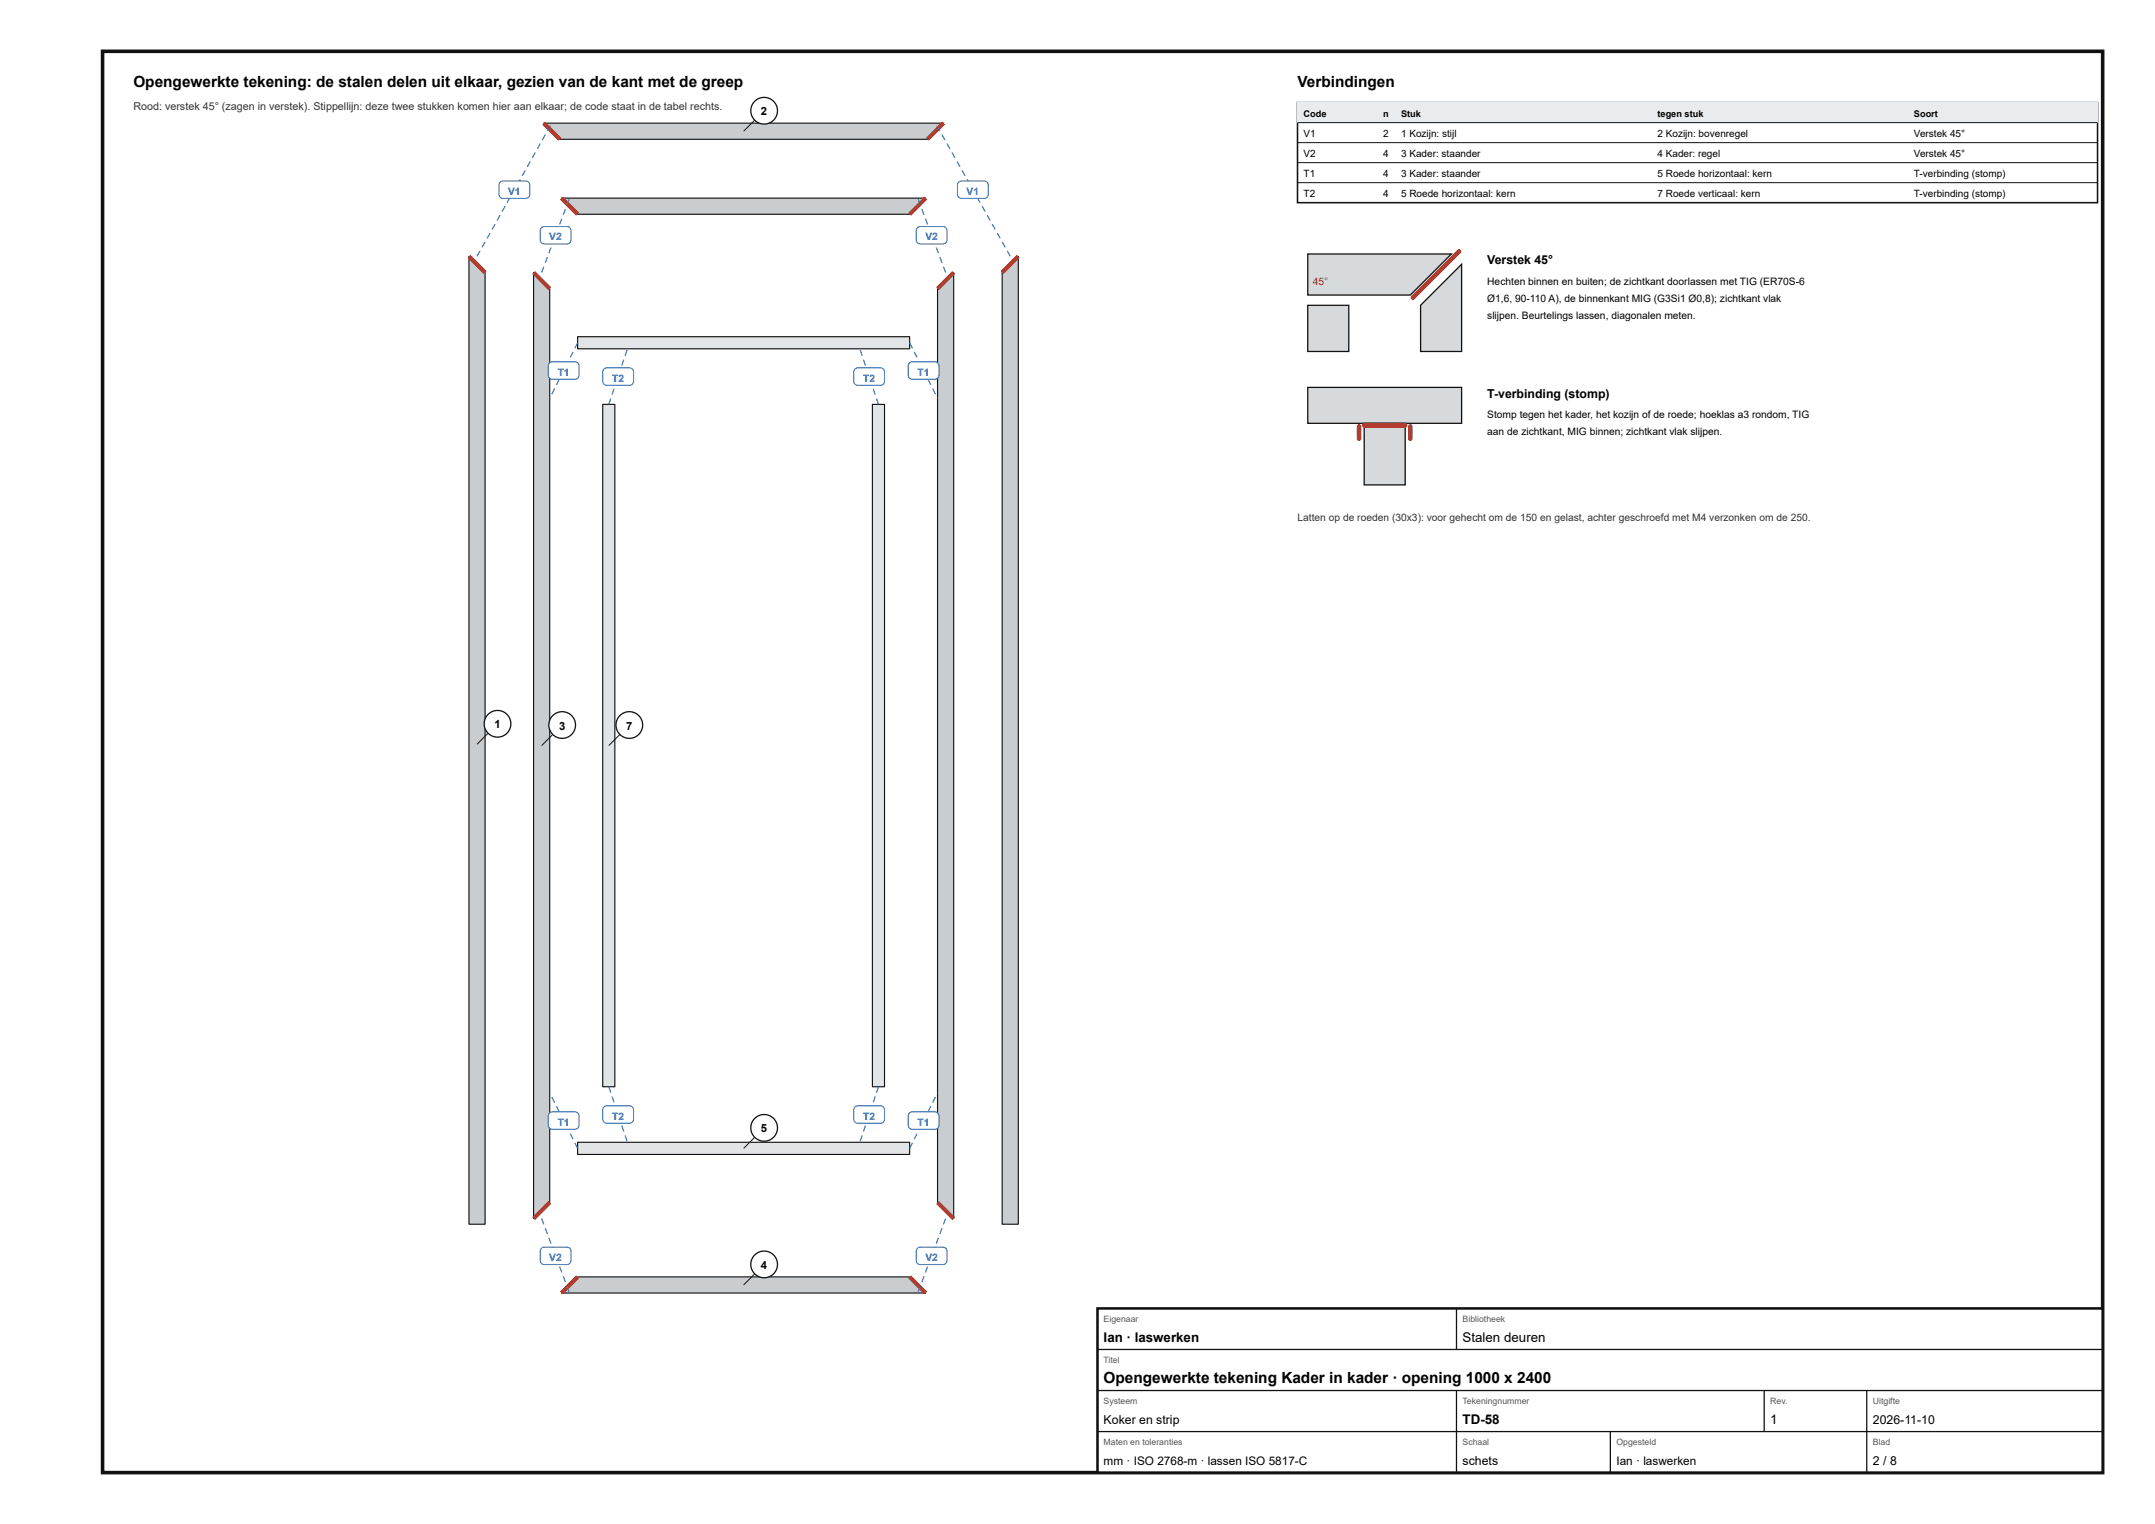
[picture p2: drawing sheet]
<svg xmlns="http://www.w3.org/2000/svg" width="420mm" height="297mm" viewBox="0 0 420 297" stroke-linecap="round" stroke-linejoin="round" font-family="sans-serif">
<path d="M20 10h390v277h-390z" fill="none" stroke="#111" stroke-width=".7" stroke-linecap="butt"/>
<path d="M91.4 50l3.2 3.1v185.5h-3.2z" fill="#c9cdd0"/>
<path d="M91.4 50l3.2 3.1v185.5h-3.2z" fill="none" stroke="#111" stroke-width=".22"/>
<path d="M91.4 50l3.2 3.1" fill="none" stroke="#c0392b" stroke-width=".8" stroke-linecap="butt"/>
<path d="M198.6 50v188.6h-3.2v-185.5z" fill="#c9cdd0"/>
<path d="M198.6 50v188.6h-3.2v-185.5z" fill="none" stroke="#111" stroke-width=".22"/>
<path d="M198.6 50l-3.2 3.1" fill="none" stroke="#c0392b" stroke-width=".8" stroke-linecap="butt"/>
<path d="M106 24h78l-3.2 3.2h-71.6z" fill="#c9cdd0"/>
<path d="M106 24h78l-3.2 3.2h-71.6z" fill="none" stroke="#111" stroke-width=".22"/>
<path d="M106 24l3.2 3.2M184 24l-3.2 3.2" fill="none" stroke="#c0392b" stroke-width=".8" stroke-linecap="butt"/>
<path d="M104 53.1l3.2 3.2v178l-3.2 3.2z" fill="#c9cdd0"/>
<path d="M104 53.1l3.2 3.2v178l-3.2 3.2z" fill="none" stroke="#111" stroke-width=".22"/>
<path d="M104 53.1l3.2 3.2M107.2 234.3l-3.2 3.2" fill="none" stroke="#c0392b" stroke-width=".8" stroke-linecap="butt"/>
<path d="M186 53.1v184.4l-3.2-3.2v-178z" fill="#c9cdd0"/>
<path d="M186 53.1v184.4l-3.2-3.2v-178z" fill="none" stroke="#111" stroke-width=".22"/>
<path d="M186 53.1l-3.2 3.2M182.8 234.3l3.2 3.2" fill="none" stroke="#c0392b" stroke-width=".8" stroke-linecap="butt"/>
<path d="M112.6 248.8h64.8l3.1 3.2h-71z" fill="#c9cdd0"/>
<path d="M112.6 248.8h64.8l3.1 3.2h-71z" fill="none" stroke="#111" stroke-width=".22"/>
<path d="M112.6 248.8l-3.1 3.2M177.4 248.8l3.1 3.2" fill="none" stroke="#c0392b" stroke-width=".8" stroke-linecap="butt"/>
<path d="M109.5 38.6h71l-3.1 3.2h-64.8z" fill="#c9cdd0"/>
<path d="M109.5 38.6h71l-3.1 3.2h-64.8z" fill="none" stroke="#111" stroke-width=".22"/>
<path d="M109.5 38.6l3.1 3.2M180.5 38.6l-3.1 3.2" fill="none" stroke="#c0392b" stroke-width=".8" stroke-linecap="butt"/>
<path d="M112.6 222.6h64.8v2.4h-64.8z" fill="#e2e5e7"/>
<path d="M112.6 222.6h64.8v2.4h-64.8z" fill="none" stroke="#111" stroke-width=".22"/>
<path d="M112.6 65.6h64.8v2.4h-64.8z" fill="#e2e5e7"/>
<path d="M112.6 65.6h64.8v2.4h-64.8z" fill="none" stroke="#111" stroke-width=".22"/>
<path d="M117.5 78.8h2.4v133h-2.4z" fill="#e2e5e7"/>
<path d="M117.5 78.8h2.4v133h-2.4z" fill="none" stroke="#111" stroke-width=".22"/>
<path d="M170.1 78.8h2.4v133h-2.4z" fill="#e2e5e7"/>
<path d="M170.1 78.8h2.4v133h-2.4z" fill="none" stroke="#111" stroke-width=".22"/>
<path d="M93.5 48.9l.2 .1-.6 1-.2-.1zM94.5 47.1l.2 .1-.6 1.1-.2-.1zM95.5 45.4l.2 .1-.6 1-.2-.1zM96.4 43.6l.2 .1-.6 1.1-.1-.1zM97.4 41.9l.2 .1-.6 1-.2-.1zM98.4 40.1l.2 .1-.6 1.1-.2-.1zM99.4 38.4l.2 .1-.6 1-.2-.1zM100.4 36.6l.2 .2-.6 1-.2-.1zM101.3 34.9l.2 .1-.6 1.1-.1-.2zM102.3 33.2l.2 .1-.6 1-.2-.1zM103.3 31.4l.2 .1-.6 1.1-.2-.1zM104.3 29.7l.2 .1-.6 1-.2-.1zM105.3 27.9l.1 .1-.5 1.1-.2-.1zM106.2 26.2l.2 .1-.6 1-.2-.1zM107.2 24.4l.2 .1-.6 1.1-.2-.1z" fill="#1f5fa8"/>
<path d="M97.5 35.5l.6-.2h4.4a.8 .8 0 0 1 .8 .8v1.8a.8 .8 0 0 1-.8 .8h-4.4a.8 .8 0 0 1-.8-.8v-2z" fill="#fff"/>
<path d="M97.5 35.5l.6-.2h4.4a.8 .8 0 0 1 .8 .8v1.8a.8 .8 0 0 1-.8 .8h-4.4a.8 .8 0 0 1-.8-.8v-2z" fill="none" stroke="#1f5fa8" stroke-width=".2"/>
<path d="M196.3 49l.2-.1 .6 1-.2 .1zM195.3 47.2l.2-.1 .6 1.1-.2 .1zM194.3 45.5l.2-.1 .6 1-.2 .1zM193.4 43.7l.2-.1 .5 1.1-.1 .1zM192.4 42l.2-.1 .6 1-.2 .1zM191.4 40.2l.2-.1 .6 1.1-.2 .1zM190.4 38.5l.2-.1 .6 1-.2 .1zM189.4 36.8l.2-.2 .6 1.1-.2 .1zM188.5 35l.2-.1 .5 1-.1 .2zM187.5 33.3l.2-.1 .6 1-.2 .1zM186.5 31.5l.2-.1 .6 1.1-.2 .1zM185.5 29.8l.2-.1 .6 1-.2 .1zM184.5 28l.2-.1 .6 1.1-.2 .1zM183.6 26.3l.2-.1 .5 1-.1 .1zM182.6 24.5l.2-.1 .6 1.1-.2 .1z" fill="#1f5fa8"/>
<path d="M186.9 35.5l.6-.2h4.4a.8 .8 0 0 1 .8 .8v1.8a.8 .8 0 0 1-.8 .8h-4.4a.8 .8 0 0 1-.8-.8v-2z" fill="#fff"/>
<path d="M186.9 35.5l.6-.2h4.4a.8 .8 0 0 1 .8 .8v1.8a.8 .8 0 0 1-.8 .8h-4.4a.8 .8 0 0 1-.8-.8v-2z" fill="none" stroke="#1f5fa8" stroke-width=".2"/>
<path d="M105.5 237.5h.2l.4 1.1-.2 .1zM106.2 239.4l.2-.1 .4 1.2h-.2zM106.9 241.3l.2-.1 .4 1.1-.2 .1zM107.6 243.2l.2-.1 .4 1.1-.2 .1zM108.3 245h.2l.4 1.1-.2 .1zM109 246.9l.2-.1 .5 1.1-.3 .1zM109.7 248.8l.2-.1 .5 1.1-.3 .1zM110.4 250.6h.2l.5 1.1-.3 .1z" fill="#1f5fa8"/>
<path d="M105.6 243.3l.5-.3h4.4a.8 .8 0 0 1 .8 .8v1.8a.8 .8 0 0 1-.8 .8h-4.4a.8 .8 0 0 1-.8-.8l.1-1.9z" fill="#fff"/>
<path d="M105.6 243.3l.5-.3h4.4a.8 .8 0 0 1 .8 .8v1.8a.8 .8 0 0 1-.8 .8h-4.4a.8 .8 0 0 1-.8-.8l.1-1.9z" fill="none" stroke="#1f5fa8" stroke-width=".2"/>
<path d="M105.9 51.9l.2 .1-.4 1.1h-.2zM106.6 50.1h.2l-.4 1.2-.2-.1zM107.3 48.2l.2 .1-.4 1.1-.2-.1zM108 46.3l.2 .1-.4 1.1-.2-.1zM108.7 44.4l.3 .1-.5 1.1h-.2zM109.4 42.6l.3 .1-.5 1.1-.2-.1zM110.1 40.7l.3 .1-.5 1.1-.2-.1zM110.9 38.8l.2 .1-.5 1.1h-.2z" fill="#1f5fa8"/>
<path d="M105.6 44.4l.5-.2h4.4a.8 .8 0 0 1 .8 .8v1.8a.8 .8 0 0 1-.8 .8h-4.4a.8 .8 0 0 1-.8-.8l.1-2z" fill="#fff"/>
<path d="M105.6 44.4l.5-.2h4.4a.8 .8 0 0 1 .8 .8v1.8a.8 .8 0 0 1-.8 .8h-4.4a.8 .8 0 0 1-.8-.8l.1-2z" fill="none" stroke="#1f5fa8" stroke-width=".2"/>
<path d="M184.3 237.5h.2l-.4 1.2-.2-.1zM183.6 239.3l.2 .1-.4 1.1h-.2zM182.9 241.2l.2 .1-.4 1.1-.2-.1zM182.2 243.1l.2 .1-.4 1.1-.2-.1zM181.5 245h.2l-.4 1.2-.3-.1zM180.8 246.8l.2 .1-.4 1.1-.3-.1zM180.1 248.7l.2 .1-.4 1.1-.3-.1zM179.4 250.6h.2l-.4 1.2-.3-.1z" fill="#1f5fa8"/>
<path d="M178.9 243.3l.6-.3h4.4a.8 .8 0 0 1 .8 .8v1.8a.8 .8 0 0 1-.8 .8h-4.4a.8 .8 0 0 1-.8-.8v-1.9z" fill="#fff"/>
<path d="M178.9 243.3l.6-.3h4.4a.8 .8 0 0 1 .8 .8v1.8a.8 .8 0 0 1-.8 .8h-4.4a.8 .8 0 0 1-.8-.8v-1.9z" fill="none" stroke="#1f5fa8" stroke-width=".2"/>
<path d="M183.9 52l.2-.1 .4 1.2h-.2zM183.2 50.1h.2l.4 1.1-.2 .1zM182.5 48.3l.2-.1 .4 1.1-.2 .1zM181.7 46.4l.3-.1 .4 1.1-.2 .1zM181 44.5l.3-.1 .4 1.2h-.2zM180.3 42.7l.3-.1 .4 1.1-.2 .1zM179.6 40.8l.2-.1 .5 1.1-.2 .1zM178.9 38.9l.2-.1 .5 1.2h-.2z" fill="#1f5fa8"/>
<path d="M178.9 44.4l.6-.2h4.4a.8 .8 0 0 1 .8 .8v1.8a.8 .8 0 0 1-.8 .8h-4.4a.8 .8 0 0 1-.8-.8v-2z" fill="#fff"/>
<path d="M178.9 44.4l.6-.2h4.4a.8 .8 0 0 1 .8 .8v1.8a.8 .8 0 0 1-.8 .8h-4.4a.8 .8 0 0 1-.8-.8v-2z" fill="none" stroke="#1f5fa8" stroke-width=".2"/>
<path d="M112 222.8l.2-.1 .5 1.1-.2 .1zM111.1 221l.2-.1 .5 1.1-.2 .1zM110.2 219.2l.2-.1 .5 1.1-.2 .1zM109.3 217.4l.2-.1 .5 1.1-.2 .1zM108.4 215.6l.2-.1 .5 1.1-.2 .1zM107.5 213.9l.2-.1 .5 1-.2 .1zM107.1 213l.2-.1v.1l-.2 .1z" fill="#1f5fa8"/>
<path d="M107.1 216.9l.6-.2h4.4a.8 .8 0 0 1 .8 .8v1.8a.8 .8 0 0 1-.8 .8h-4.4a.8 .8 0 0 1-.8-.8v-2z" fill="#fff"/>
<path d="M107.1 216.9l.6-.2h4.4a.8 .8 0 0 1 .8 .8v1.8a.8 .8 0 0 1-.8 .8h-4.4a.8 .8 0 0 1-.8-.8v-2z" fill="none" stroke="#1f5fa8" stroke-width=".2"/>
<path d="M177.8 222.7l.2 .1-.5 1.1-.2-.1zM178.7 220.9l.2 .1-.5 1.1-.2-.1zM179.6 219.1l.2 .1-.5 1.1-.2-.1zM180.5 217.3l.2 .1-.5 1.1-.2-.1zM181.4 215.5l.2 .1-.5 1.1-.2-.1zM182.3 213.8l.2 .1-.5 1-.2-.1zM182.7 212.9l.2 .1v.1l-.2-.1z" fill="#1f5fa8"/>
<path d="M177.3 216.9l.6-.2h4.4a.8 .8 0 0 1 .8 .8v1.8a.8 .8 0 0 1-.8 .8h-4.4a.8 .8 0 0 1-.8-.8v-2z" fill="#fff"/>
<path d="M177.3 216.9l.6-.2h4.4a.8 .8 0 0 1 .8 .8v1.8a.8 .8 0 0 1-.8 .8h-4.4a.8 .8 0 0 1-.8-.8v-2z" fill="none" stroke="#1f5fa8" stroke-width=".2"/>
<path d="M112.5 66.8h.2l-.5 1.1-.2-.1zM111.6 68.5l.2 .1-.5 1.1-.2-.1zM110.7 70.3l.2 .1-.5 1.1-.2-.1zM109.8 72.1l.2 .1-.5 1.1-.2-.1zM108.9 73.9l.2 .1-.5 1.1-.2-.1zM108 75.7l.2 .1-.5 1.1-.2-.1zM107.1 77.5l.2 .1v.1l-.2-.1z" fill="#1f5fa8"/>
<path d="M107.1 70.7l.6-.2h4.4a.8 .8 0 0 1 .8 .8v1.8a.8 .8 0 0 1-.8 .8h-4.4a.8 .8 0 0 1-.8-.8v-1.9z" fill="#fff"/>
<path d="M107.1 70.7l.6-.2h4.4a.8 .8 0 0 1 .8 .8v1.8a.8 .8 0 0 1-.8 .8h-4.4a.8 .8 0 0 1-.8-.8v-1.9z" fill="none" stroke="#1f5fa8" stroke-width=".2"/>
<path d="M177.3 66.8h.2l.5 1-.2 .1zM178.2 68.6l.2-.1 .5 1.1-.2 .1zM179.1 70.4l.2-.1 .5 1.1-.2 .1zM180 72.2l.2-.1 .5 1.1-.2 .1zM180.9 74l.2-.1 .5 1.1-.2 .1zM181.8 75.8l.2-.1 .5 1.1-.2 .1zM182.7 77.6l.2-.1v.1l-.2 .1z" fill="#1f5fa8"/>
<path d="M177.3 70.7l.6-.2h4.4a.8 .8 0 0 1 .8 .8v1.8a.8 .8 0 0 1-.8 .8h-4.4a.8 .8 0 0 1-.8-.8v-1.9z" fill="#fff"/>
<path d="M177.3 70.7l.6-.2h4.4a.8 .8 0 0 1 .8 .8v1.8a.8 .8 0 0 1-.8 .8h-4.4a.8 .8 0 0 1-.8-.8v-1.9z" fill="none" stroke="#1f5fa8" stroke-width=".2"/>
<path d="M118.6 211.8h.2l.4 1.1-.2 .1zM119.2 213.7h.2l.4 1.1-.2 .1zM119.9 215.6h.2l.4 1.1-.2 .1zM120.5 217.5h.2l.4 1.1-.2 .1zM121.1 219.4l.3-.1 .3 1.2-.2 .1zM121.8 221.3l.2-.1 .4 1.2-.2 .1z" fill="#1f5fa8"/>
<path d="M117.8 215.7l.5-.2h4.4a.8 .8 0 0 1 .8 .8v1.8a.8 .8 0 0 1-.8 .8h-4.4a.8 .8 0 0 1-.8-.8v-1.9z" fill="#fff"/>
<path d="M117.8 215.7l.5-.2h4.4a.8 .8 0 0 1 .8 .8v1.8a.8 .8 0 0 1-.8 .8h-4.4a.8 .8 0 0 1-.8-.8v-1.9z" fill="none" stroke="#1f5fa8" stroke-width=".2"/>
<path d="M119 77.6l.2 .1-.4 1.1h-.2zM119.6 75.7l.2 .1-.4 1.1h-.2zM120.3 73.8l.2 .1-.4 1.2-.2-.1zM120.9 71.9l.2 .1-.4 1.2-.2-.1zM121.5 70.1h.2l-.3 1.2-.3-.1zM122.2 68.2h.2l-.4 1.2-.2-.1z" fill="#1f5fa8"/>
<path d="M117.8 71.9l.5-.2h4.4a.8 .8 0 0 1 .8 .8v1.8a.8 .8 0 0 1-.8 .8h-4.4a.8 .8 0 0 1-.8-.8v-2z" fill="#fff"/>
<path d="M117.8 71.9l.5-.2h4.4a.8 .8 0 0 1 .8 .8v1.8a.8 .8 0 0 1-.8 .8h-4.4a.8 .8 0 0 1-.8-.8v-2z" fill="none" stroke="#1f5fa8" stroke-width=".2"/>
<path d="M171.2 211.8h.2l-.4 1.2-.2-.1zM170.5 213.7h.3l-.4 1.2-.2-.1zM169.9 215.6h.2l-.4 1.2-.2-.1zM169.3 217.5h.2l-.4 1.2-.2-.1zM168.6 219.3l.2 .1-.3 1.2-.2-.1zM168 221.2l.2 .1-.4 1.2-.2-.1z" fill="#1f5fa8"/>
<path d="M166.7 215.7l.6-.2h4.4a.8 .8 0 0 1 .8 .8v1.8a.8 .8 0 0 1-.8 .8h-4.4a.8 .8 0 0 1-.8-.8v-1.9z" fill="#fff"/>
<path d="M166.7 215.7l.6-.2h4.4a.8 .8 0 0 1 .8 .8v1.8a.8 .8 0 0 1-.8 .8h-4.4a.8 .8 0 0 1-.8-.8v-1.9z" fill="none" stroke="#1f5fa8" stroke-width=".2"/>
<path d="M170.8 77.7l.2-.1 .4 1.2h-.2zM170.2 75.8l.2-.1 .4 1.2h-.3zM169.5 73.9l.2-.1 .4 1.2-.2 .1zM168.9 72l.2-.1 .4 1.2-.2 .1zM168.3 70.1h.2l.4 1.1-.3 .1zM167.6 68.2h.2l.4 1.1-.2 .1z" fill="#1f5fa8"/>
<path d="M166.7 71.9l.6-.2h4.4a.8 .8 0 0 1 .8 .8v1.8a.8 .8 0 0 1-.8 .8h-4.4a.8 .8 0 0 1-.8-.8v-2z" fill="#fff"/>
<path d="M166.7 71.9l.6-.2h4.4a.8 .8 0 0 1 .8 .8v1.8a.8 .8 0 0 1-.8 .8h-4.4a.8 .8 0 0 1-.8-.8v-2z" fill="none" stroke="#1f5fa8" stroke-width=".2"/>
<path d="M95.2 142.9l-2.2 2.2" fill="none" stroke="#111" stroke-width=".19"/>
<circle cx="97" cy="141.1" r="2.6" fill="#fff"/>
<circle cx="97" cy="141.1" r="2.6" fill="none" stroke="#111" stroke-width=".25"/>
<path d="M147.2 23.4l-2.2 2.2" fill="none" stroke="#111" stroke-width=".19"/>
<circle cx="149" cy="21.6" r="2.6" fill="#fff"/>
<circle cx="149" cy="21.6" r="2.6" fill="none" stroke="#111" stroke-width=".25"/>
<path d="M107.8 143.1l-2.2 2.2" fill="none" stroke="#111" stroke-width=".19"/>
<circle cx="109.6" cy="141.3" r="2.6" fill="#fff"/>
<circle cx="109.6" cy="141.3" r="2.6" fill="none" stroke="#111" stroke-width=".25"/>
<path d="M147.2 248.2l-2.2 2.2" fill="none" stroke="#111" stroke-width=".19"/>
<circle cx="149" cy="246.4" r="2.6" fill="#fff"/>
<circle cx="149" cy="246.4" r="2.6" fill="none" stroke="#111" stroke-width=".25"/>
<path d="M147.2 221.6l-2.2 2.2" fill="none" stroke="#111" stroke-width=".19"/>
<circle cx="149" cy="219.8" r="2.6" fill="#fff"/>
<circle cx="149" cy="219.8" r="2.6" fill="none" stroke="#111" stroke-width=".25"/>
<path d="M120.9 143.1l-2.2 2.2" fill="none" stroke="#111" stroke-width=".19"/>
<circle cx="122.7" cy="141.3" r="2.6" fill="#fff"/>
<circle cx="122.7" cy="141.3" r="2.6" fill="none" stroke="#111" stroke-width=".25"/>
<path d="M253 20h156v19.5h-156z" fill="none" stroke="#111" stroke-width=".3"/>
<path d="M253 20h156v3.9h-156z" fill="#e9ecee"/>
<path d="M253 23.9h156M253 27.8h156M253 31.7h156M253 35.6h156" fill="none" stroke="#111" stroke-width=".19"/>
<path d="M255 49.5h28l-8 8h-20z" fill="#d7dadc"/>
<path d="M255 49.5h28l-8 8h-20z" fill="none" stroke="#111" stroke-width=".25"/>
<path d="M255 59.5h8v9h-8z" fill="#d7dadc"/>
<path d="M255 59.5h8v9h-8z" fill="none" stroke="#111" stroke-width=".25"/>
<path d="M285 51.5v17h-8v-9z" fill="#d7dadc"/>
<path d="M285 51.5v17h-8v-9z" fill="none" stroke="#111" stroke-width=".25"/>
<path d="M284.5 49l-9 9" fill="none" stroke="#c0392b" stroke-width=".9"/>
<path d="M255 75.5h30v7h-30z" fill="#d7dadc"/>
<path d="M255 75.5h30v7h-30z" fill="none" stroke="#111" stroke-width=".25"/>
<path d="M266 82.5h8v12h-8z" fill="#d7dadc"/>
<path d="M266 82.5h8v12h-8z" fill="none" stroke="#111" stroke-width=".25"/>
<path d="M265 83.1v2.4M266 82.9h8M275 83.1v2.4" fill="none" stroke="#c0392b" stroke-width=".9"/>
<path d="M214 255h196v32h-196z" fill="#fff"/>
<path d="M214 255h196v32h-196z" fill="none" stroke="#111" stroke-width=".5"/>
<path d="M284 255v8M214 263h196M214 271h196M214 279h196M284 271v16M314 279v8M344 271v8M364 271v16" fill="none" stroke="#111" stroke-width=".25"/>
<g font-size="3">
<text x="26" y="17">Opengewerkte tekening: de stalen delen uit elkaar, gezien van de kant met de greep</text>
<text x="253" y="17">Verbindingen</text>
<text x="215.2" y="269.6">Opengewerkte tekening Kader in kader · opening 1000 x 2400</text>
</g>
<g font-size="2.6">
<text x="215.2" y="261.6">Ian · laswerken</text>
<text x="285.2" y="261.6">Stalen deuren</text>
<text x="285.2" y="277.6">TD-58</text>
<text x="345.2" y="277.6">1</text>
</g>
<g font-size="2.4">
<text x="290" y="51.5">Verstek 45°</text>
<text x="290" y="77.5">T-verbinding (stomp)</text>
<text x="215.2" y="277.6">Koker en strip</text>
<text x="365.2" y="277.6">2026-11-10</text>
<text x="285.2" y="285.6">schets</text>
<text x="365.2" y="285.6">2 / 8</text>
</g>
<g font-size="2.3">
<text x="215.2" y="285.6">mm · ISO 2768-m · lassen ISO 5817-C</text>
<text x="315.2" y="285.6">Ian · laswerken</text>
</g>
<g font-size="2.2">
<text x="148.4" y="22.5">2</text>
<text x="96.4" y="142">1</text>
<text x="109" y="142.2">3</text>
<text x="122.1" y="142.2">7</text>
<text x="148.4" y="220.7">5</text>
<text x="148.4" y="247.3">4</text>
</g>
<text font-size="2.1" fill="#333" x="26" y="21.5">Rood: verstek 45° (zagen in verstek). Stippellijn: deze twee stukken komen hier aan elkaar; de code staat in de tabel rechts.</text>
<g font-size="2" fill="#1f5fa8">
<text x="99.1" y="38">V1</text>
<text x="188.5" y="38">V1</text>
<text x="107.1" y="46.9">V2</text>
<text x="180.4" y="46.9">V2</text>
<text x="108.7" y="73.2">T1</text>
<text x="119.4" y="74.4">T2</text>
<text x="168.3" y="74.4">T2</text>
<text x="178.9" y="73.2">T1</text>
<text x="108.7" y="219.4">T1</text>
<text x="119.4" y="218.2">T2</text>
<text x="168.3" y="218.2">T2</text>
<text x="178.9" y="219.4">T1</text>
<text x="107.1" y="245.7">V2</text>
<text x="180.4" y="245.7">V2</text>
</g>
<text font-size="2" fill="#c0392b" x="256" y="55.5">45°</text>
<g font-size="2">
<text x="290" y="55.5">Hechten binnen en buiten; de zichtkant doorlassen met TIG (ER70S-6</text>
<text x="290" y="58.8">Ø1,6, 90-110 A), de binnenkant MIG (G3Si1 Ø0,8); zichtkant vlak</text>
<text x="290" y="62.1">slijpen. Beurtelings lassen, diagonalen meten.</text>
<text x="290" y="81.5">Stomp tegen het kader, het kozijn of de roede; hoeklas a3 rondom, TIG</text>
<text x="290" y="84.8">aan de zichtkant, MIG binnen; zichtkant vlak slijpen.</text>
</g>
<text font-size="2" fill="#333" x="253" y="101.5">Latten op de roeden (30x3): voor gehecht om de 150 en gelast, achter geschroefd met M4 verzonken om de 250.</text>
<g font-size="1.9">
<text x="254.2" y="26.6">V1</text>
<text x="269.7" y="26.6">2</text>
<text x="273.2" y="26.6">1 Kozijn: stijl</text>
<text x="323.2" y="26.6">2 Kozijn: bovenregel</text>
<text x="373.2" y="26.6">Verstek 45°</text>
<text x="254.2" y="30.5">V2</text>
<text x="254.2" y="34.4">T1</text>
<text x="269.7" y="30.5">4</text>
<text x="269.7" y="34.4">4</text>
<text x="273.2" y="30.5">3 Kader: staander</text>
<text x="273.2" y="34.4">3 Kader: staander</text>
<text x="323.2" y="30.5">4 Kader: regel</text>
<text x="323.2" y="34.4">5 Roede horizontaal: kern</text>
<text x="373.2" y="30.5">Verstek 45°</text>
<text x="373.2" y="34.4">T-verbinding (stomp)</text>
<text x="254.2" y="38.3">T2</text>
<text x="269.7" y="38.3">4</text>
<text x="273.2" y="38.3">5 Roede horizontaal: kern</text>
<text x="323.2" y="38.3">7 Roede verticaal: kern</text>
<text x="373.2" y="38.3">T-verbinding (stomp)</text>
</g>
<g font-size="1.8">
<text x="254.2" y="22.7">Code</text>
<text x="269.7" y="22.7">n</text>
<text x="273.2" y="22.7">Stuk</text>
<text x="323.2" y="22.7">tegen stuk</text>
<text x="373.2" y="22.7">Soort</text>
</g>
<g font-size="1.7" fill="#555">
<text x="215.2" y="257.6">Eigenaar</text>
<text x="285.2" y="257.6">Bibliotheek</text>
<text x="215.2" y="265.6">Titel</text>
<text x="215.2" y="273.6">Systeem</text>
<text x="285.2" y="273.6">Tekeningnummer</text>
<text x="345.2" y="273.6">Rev.</text>
<text x="365.2" y="273.6">Uitgifte</text>
<text x="215.2" y="281.6">Maten en toleranties</text>
<text x="285.2" y="281.6">Schaal</text>
<text x="315.2" y="281.6">Opgesteld</text>
<text x="365.2" y="281.6">Blad</text>
</g>
</svg>
